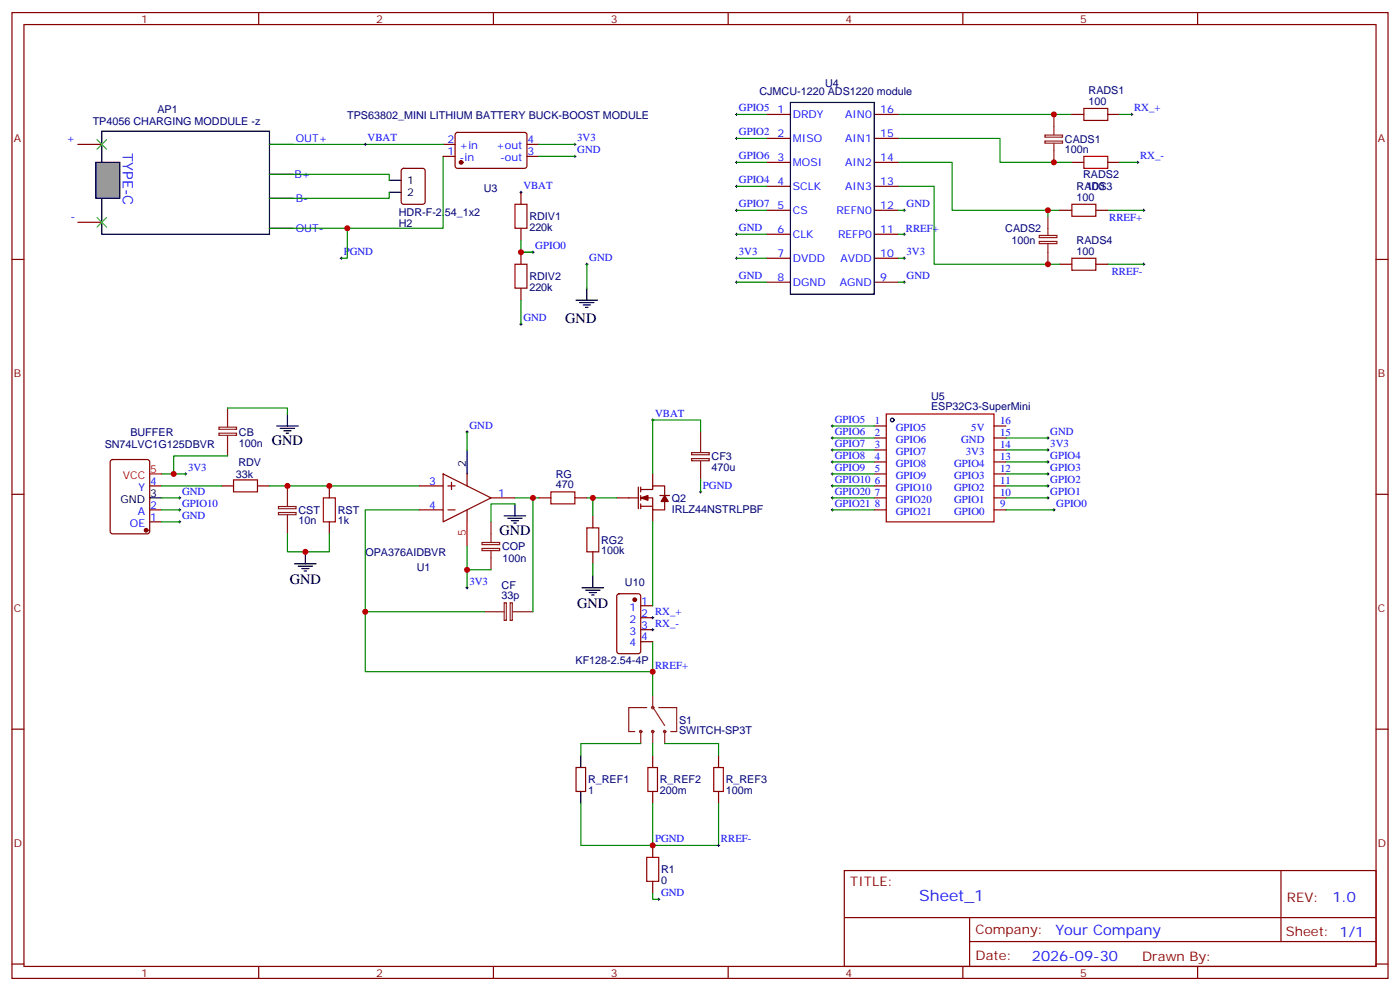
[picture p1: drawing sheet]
<svg xmlns="http://www.w3.org/2000/svg" width="412mm" height="292mm" viewBox="0 0 412 292" stroke-linecap="round" stroke-linejoin="round" font-family="sans-serif">
<g fill="none" stroke="#870000" stroke-width=".35">
<path d="M3.5 3.7h405.4v284.3h-405.4zM7.1 7.2h398.2v277.3h-398.2zM76.2 3.7v3.5M145.3 3.7v3.5M214.5 3.7v3.5M283.6 3.7v3.5M352.8 3.7v3.5M3.5 76.4h3.6M405.3 76.4h3.6M32.7 135.5l.5-.2h10.2l.6 .4 .1 20.8-.5 .6-10.4 .1-.7-.5v-20.7zM130.5 139.5l14.1 7.1-14.1 7zM137.6 139.5v3.6"/>
<path d="M192.3 139.5v3.6M3.5 145.5h3.6M44.1 150.1h3.5M44.1 143.1h3.5M44.1 153.6h3.5M65.3 143.1h3.5M75.8 143.1h3.6M97 143.1v3.5M97 153.6v3.6M123.5 150.1h7M123.5 143.1h7M131.9 150.1h2.2"/>
<path d="M131.9 143.1h2.2M133 142v2.1M137.6 150.1v3.5M144.6 146.6h7.1M158.7 146.6h3.6M169.3 146.6h3.6M174.6 151.9v3.5M181.7 146.6h6.3M188 143.4v6.4M188.7 146.6h3.6v3.5h3.5v-2.5M188.7 144.1h3.6v-1h3.5v2.8M188.7 143.4v1.4"/>
<path d="M188.7 145.9v1.4M188.7 148.3v1.5M188.7 149h3.6M192.3 150.1v3.5M194.4 145.9h2.8M405.3 145.5h3.6M174.6 162.5v3.5M181.9 175l.5-.2h5.6l.7 .4v16.5l-.4 .7h-5.9l-.7-.4v-16.5zM188.7 178.3h3.6M188.7 181.9h3.6M188.7 185.4h3.6M188.7 188.9h3.6"/>
<path d="M3.5 214.7h3.6M405.3 214.7h3.6M169.7 226h2.8v7h-2.8zM192.3 222.4v3.6M192.3 233v3.5M211.7 222.4v3.6M211.7 233v3.5M248.7 256.3h156.6v28.2h-156.6zM377.3 256.3v20.9M248.7 270.1h156.5M285.6 277.2h119.6M285.6 270.1v14.2"/>
<path d="M3.5 283.8h3.6M76.2 284.5v3.5M145.3 284.5v3.5M214.5 284.5v3.5M283.6 284.5v3.5M352.8 284.5v3.5M405.3 283.8h3.6"/>
</g>
<g fill="#870000" stroke="#870000" stroke-width=".35">
<path d="M195.8 145.9l1 1.7h-2.1z"/>
<path d="M188.7 146.6l2.2-.7v1.4z"/>
<circle cx="43" cy="156.1" r=".53"/>
<circle cx="187" cy="176.6" r=".53"/>
</g>
<g fill="none" stroke="#000" stroke-width=".35">
<path d="M30 38.6h49.4v30.4h-49.4zM137.6 132.5v7M44.1 146.6h3.5M86.8 166h6.3M87.8 166.7h4.3M88.9 167.4h2.1M89.6 168.1h.7M90 162.5v3.5M171.4 173h6.4M172.5 173.7h4.2M173.6 174.4h2.1M174.3 175.2h.7"/>
<path d="M174.6 169.5v3.5M171.1 222.4v3.6M171.1 233v3.5"/>
</g>
<path d="M44.1 139.5h3.5M137.6 153.6v7.1" fill="none" stroke="#f00" stroke-width=".35"/>
<path d="M68.8 141.3h7v3.5h-7zM95.2 146.6h3.6v7h-3.6zM162.3 144.8h7v3.5h-7zM172.9 155.4h3.5v7.1h-3.5zM190.9 226h2.8v7h-2.8zM210.3 226h2.8v7h-2.8z" fill="none" stroke="#a10000" stroke-width=".35"/>
<g fill="none" stroke="#8c2424" stroke-width=".35">
<path d="M203.7 133.2h5.2v.7h-5.2zM203.7 135h5.2v.6h-5.2zM206.4 127.2v6M206.4 135.6v5.7M82 149.1h5.2v.7h-5.2zM82 150.9h5.2v.6h-5.2zM84.7 143.1v5.9M84.7 151.5v5.7M148.5 177.4h.7v5.2h-.7zM150.3 177.4h.6v5.2h-.6zM142.9 180.1h5.6M151 180.1h6"/>
<path d="M188.7 215.4v3.5M190.5 208.3h-5.3v7.1h1.8M192.3 204.8v3.5M192.3 215.4v3.5M192.6 208.7l3.2 4.9M194 208.3h5.3v7.1h-1.7M195.8 215.4v3.5"/>
<circle cx="188.7" cy="215.4" r=".35"/>
<circle cx="192.3" cy="215.4" r=".35"/>
<circle cx="192.3" cy="208.3" r=".35"/>
<circle cx="195.8" cy="215.4" r=".35"/>
</g>
<g fill="none" stroke="#000" stroke-width=".29">
<path d="M54.3 139.5h.7M54.7 139.2v.7M137.2 127.2h.7M137.6 126.8v.7M191.9 123.6h.7M192.3 123.3v.7M52.6 146.6h.7M52.6 153.6h.7M52.6 150.1h.7M52.9 146.2v.7M52.9 149.8v.7M52.9 153.3v.7"/>
<path d="M206 144.8h.7M206.4 144.5v.7M191.9 248.9h.7M192.3 248.5v.7"/>
</g>
<g fill="none" stroke="#008700" stroke-width=".35">
<path d="M47.6 139.5h7.1M137.6 127.2v5.3M206.4 127.2v-3.6h-14.1v15.9M47.6 146.6h5.3M47.6 153.6h5.3M47.6 150.1h5.3M47.6 143.1h17.7M79.4 143.1h44.1M84.7 157.2v5.3h12.3v-5.3M123.5 150.1h-15.9v47.6h84.7v-8.8M151.7 146.6h7M157 146.6v33.5"/>
<path d="M172.9 146.6h8.8M174.6 146.6v5.3M192.3 153.6v24.7M206.4 141.3v3.5M137.6 160.7v12.3M174.6 166v3.5M107.6 180.1h35.3M192.3 197.7v7.1M188.7 218.9h-17.6v3.5M192.3 218.9v3.5M195.8 218.9h15.9v3.5M171.1 236.5v12.4h21.2v-12.4"/>
<path d="M211.7 236.5v12.4h-19.4"/>
</g>
<path d="M28.2 47.8h7.1v10.6h-7.1z" fill="#999" stroke="#000" stroke-width=".35"/>
<g fill="none" stroke="#870000" stroke-width=".35">
<path d="M134.3 39.2l.5-.2h20l.4 .7v9.4l-.7 .5-20-.1-.4-.6v-9.2zM225.8 33.7h7M257.5 33.7h7.1M315.7 33.7h3.6M326.3 33.7h3.5M22.9 42.5h7.1M79.4 42.5h7M79.4 51.3h7M79.4 58.4h7M118.4 49.8l.5-.2h5.6l.7 .4v9.4l-.4 .7h-5.9l-.7-.4v-9.4zM130.5 42.5h3.6M130.5 46h3.6"/>
<path d="M153.5 56.6v3.5M155.2 42.5h3.5M155.2 46h3.5M225.8 47.8h7M225.8 40.7h7M225.8 54.9h7M257.5 47.8h7.1M257.5 40.7h7.1M257.5 54.9h7.1M315.7 47.8h3.6M326.3 47.8h3.5M22.9 65.4h7.1"/>
<path d="M79.4 67.2h7M153.5 67.2v3.5M153.5 74.3v3.5M225.8 61.9h7M225.8 69h7M225.8 76h7M257.5 61.9h7.1M257.5 69h7.1M257.5 76h7.1M312.2 61.9h3.5M312.2 77.8h3.5M322.8 61.9h3.5"/>
<path d="M322.8 77.8h3.5M153.5 84.8v3.6M225.8 83.1h7M257.5 83.1h7.1M257.5 125.4h3.6M257.5 128.9h3.6M257.5 132.5h3.6M257.5 136h3.6M257.5 139.5h3.6M292.8 125.4h3.5M292.8 128.9h3.5M292.8 132.5h3.5"/>
<path d="M292.8 136h3.5M292.8 139.5h3.5M257.5 143.1h3.6M257.5 146.6h3.6M257.5 150.1h3.6M292.8 143.1h3.5M292.8 146.6h3.5M292.8 150.1h3.5M192.3 248.9v3.5M192.3 259.5v3.5"/>
</g>
<g fill="none" stroke="#000" stroke-width=".35">
<path d="M232.8 30.2h24.7v56.4h-24.7zM114.7 53.1h3.5M114.7 56.6h3.5M169.7 88.4h6.3M170.7 89.1h4.3M171.8 89.8h2.1M172.5 90.5h.7M172.9 84.8v3.6M81.5 125.4h6.3M82.5 126.1h4.3M83.6 126.8h2.1M84.3 127.5h.7"/>
<path d="M84.7 121.9v3.5M148.5 151.9h6.4M149.6 152.6h4.2M150.6 153.3h2.2M151.3 154h.7M151.7 148.3v3.6"/>
<circle cx="262.8" cy="123.6" r=".53"/>
</g>
<g fill="none" stroke="#008700" stroke-width=".35">
<path d="M217 33.7h8.8M264.6 33.7h51.1M329.8 33.7h3.6M79.4 51.3h35.3v1.8M79.4 42.5h51.1M114.7 56.6v1.8h-35.3M130.5 46v21.2h-51.1M158.7 42.5h10.6M158.7 46h10.6M217 47.8h8.8M217 54.9h8.8M217 40.7h8.8"/>
<path d="M264.6 54.9h10.6v22.9h37M264.6 40.7h30v7.1h21.1M264.6 47.8h15.9v14.1h31.7M329.8 47.8h5.3M102.3 67.2v8.8h-1.8M153.5 70.7v3.6h3.5h-3.5M172.9 77.8v7M217 61.9h8.8M217 69h8.8M217 76h8.8M264.6 61.9h1.7M264.6 69h1.7"/>
<path d="M264.6 76h1.7M308.7 61.9v1.8M326.3 61.9h10.6M326.3 77.8h10.6M153.5 88.4v7M217 83.1h8.8M264.6 83.1h1.7M67 134.2h-15.8v5.3M67 120.1h17.7v1.8M245.2 132.5h12.3M245.2 128.9h12.3M245.2 139.5h12.3"/>
<path d="M245.2 136h12.3M245.2 125.4h12.3M296.3 132.5h12.4M296.3 128.9h12.4M296.3 139.5h12.4M296.3 136h12.4M151.7 148.3h-7.1v5.3M245.2 143.1h12.3M245.2 146.6h12.3M245.2 150.1h12.3M296.3 143.1h12.4M296.3 146.6h12.4"/>
<path d="M296.3 150.1h14.1M137.6 167.7h7M192.3 263v1.8h1.7"/>
</g>
<g fill="none" stroke="#000" stroke-width=".29">
<path d="M216.6 33.7h.7M217 33.3v.7M333 33.7h.7M333.4 33.3v.7M107.2 42.5h.7M107.6 42.2v.7M153.1 56.6h.7M153.5 56.3v.7M169 46h.7M169 42.5h.7M169.3 42.2v.7M169.3 45.7v.7"/>
<path d="M216.6 54.9h.7M216.6 47.8h.7M216.6 40.7h.7M217 40.4v.7M217 47.4v.8M217 54.5v.7M334.8 47.8h.7M335.1 47.4v.8M100.2 76h.7M100.5 75.7v.7M156.6 74.3h.7M157 73.9v.7"/>
<path d="M172.5 77.8h.7M172.9 77.4v.7M216.6 61.9h.7M216.6 76h.7M216.6 69h.7M217 61.6v.7M217 68.6v.7M217 75.7v.7M266 61.9h.7M266 76h.7M266 69h.7M266.3 61.6v.7"/>
<path d="M266.3 68.6v.7M266.3 75.7v.7M336.5 77.8h.8M336.5 61.9h.8M336.9 61.6v.7M336.9 77.4v.7M153.1 95.4h.7M153.5 95.1v.7M216.6 83.1h.7M217 82.7v.7M266 83.1h.7M266.3 82.7v.7"/>
<path d="M244.8 132.5h.7M244.8 128.9h.7M244.8 139.5h.7M244.8 136h.7M244.8 125.4h.7M245.2 125.1v.7M245.2 128.6v.7M245.2 132.1v.7M245.2 135.6v.7M245.2 139.2v.7M308.3 132.5h.7M308.3 128.9h.7"/>
<path d="M308.3 139.5h.7M308.3 136h.7M308.7 128.6v.7M308.7 132.1v.7M308.7 135.6v.7M308.7 139.2v.7M244.8 143.1h.7M244.8 146.6h.7M244.8 150.1h.7M245.2 142.7v.7M245.2 146.2v.7M245.2 149.8v.7"/>
<path d="M308.3 143.1h.7M308.3 146.6h.7M308.7 142.7v.7M308.7 146.2v.7M310.1 150.1h.7M310.4 149.8v.7M137.2 173h.7M137.6 172.7v.7M191.9 181.9h.7M191.9 185.4h.7M191.9 197.7h.7M192.3 181.5v.7"/>
<path d="M192.3 185v.7M192.3 197.4v.7M211.3 248.9h.7M211.7 248.5v.7M193.7 264.8h.7M194 264.4v.7"/>
</g>
<g fill="none" stroke="#8c2424" stroke-width=".35">
<path d="M307.8 39.8h5.2v.6h-5.2zM310.4 33.7v6M307.8 41.5h5.2v.7h-5.2zM310.4 42.2v5.6M306.1 71.1h5.2v.6h-5.2zM306.1 69.3h5.2v.7h-5.2zM308.7 63.7v5.6M308.7 71.8v6M64.5 127.5h5.2v.7h-5.2zM64.5 125.8h5.2v.6h-5.2zM67 120.1v5.7M67 128.2v6"/>
<path d="M142 159.7h5.2v.6h-5.2zM144.6 153.6v6M142 161.5h5.2v.6h-5.2zM144.6 162.1v5.6"/>
</g>
<path d="M319.3 31.9h7v3.6h-7zM319.3 46h7v3.6h-7zM151.7 60.1h3.5v7.1h-3.5zM151.7 77.8h3.5v7h-3.5zM315.7 60.1h7.1v3.6h-7.1zM315.7 76h7.1v3.6h-7.1zM261.1 121.9h31.7v31.7h-31.7zM190.5 252.4h3.5v7.1h-3.5z" fill="none" stroke="#a10000" stroke-width=".35"/>
<circle cx="135.8" cy="47.8" r=".53" fill="#870000" stroke="#870000" stroke-width=".35"/>
<path d="M28.6 41.1l2.8 2.8M31.4 41.1l-2.8 2.8M28.6 64l2.8 2.9M31.4 64l-2.8 2.9" fill="none" stroke="#3c3" stroke-width=".35"/>
<g fill="#c00">
<circle cx="157" cy="146.6" r=".88"/>
<circle cx="174.6" cy="146.6" r=".88"/>
<circle cx="192.3" cy="197.7" r=".88"/>
<circle cx="107.6" cy="180.1" r=".88"/>
<circle cx="97" cy="143.1" r=".88"/>
<circle cx="84.7" cy="143.1" r=".88"/>
<circle cx="90" cy="162.5" r=".88"/>
<circle cx="192.3" cy="248.9" r=".88"/>
<circle cx="310.4" cy="33.7" r=".88"/>
<circle cx="310.4" cy="47.8" r=".88"/>
<circle cx="308.7" cy="77.8" r=".88"/>
<circle cx="102.3" cy="67.2" r=".88"/>
<circle cx="137.6" cy="167.7" r=".88"/>
<circle cx="51.2" cy="139.5" r=".88"/>
<circle cx="153.5" cy="74.3" r=".88"/>
<circle cx="308.7" cy="61.9" r=".88"/>
</g>
<text font-size="4.6" fill="#00f" x="270.8" y="265.3">Sheet_1</text>
<g font-size="4.2" fill="#00f">
<text x="36.2" y="45.1" transform="rotate(90 36.2 45.1)">TYPE-C</text>
<text x="392.5" y="265.6">1.0</text>
<text x="310.9" y="275.1">Your Company</text>
<text x="304" y="282.9">2026-09-30</text>
</g>
<g font-size="4.2">
<text x="166.5" y="95.1">GND</text>
<text x="80.1" y="131.1">GND</text>
<text x="147.1" y="157.5">GND</text>
<text x="85.4" y="172">GND</text>
<text x="170" y="179">GND</text>
</g>
<g font-size="3.9" fill="#800">
<text x="250.5" y="260.9">TITLE:</text>
<text x="379.1" y="265.6">REV:</text>
<text x="287.4" y="275.1">Company:</text>
<text x="378.7" y="275.7">Sheet: 1/1</text>
<text x="287.4" y="282.8">Date:</text>
<text x="336.4" y="282.8">Drawn By:</text>
</g>
<g font-size="3.2" fill="#800">
<text x="41.6" y="6.7">1</text>
<text x="110.8" y="6.7">2</text>
<text x="179.9" y="6.7">3</text>
<text x="249.1" y="6.7">4</text>
<text x="318.2" y="6.7">5</text>
<text x="4.1" y="41.8">A</text>
<text x="405.9" y="41.8">A</text>
<text x="4.1" y="110.9">B</text>
<text x="405.9" y="110.9">B</text>
<text x="4.1" y="180.1">C</text>
<text x="405.9" y="180.1">C</text>
<text x="4.1" y="249.2">D</text>
<text x="405.9" y="249.2">D</text>
<text x="41.6" y="287.5">1</text>
<text x="110.8" y="287.5">2</text>
<text x="179.9" y="287.5">3</text>
<text x="249.1" y="287.5">4</text>
<text x="318.2" y="287.5">5</text>
</g>
<g font-size="3.2" fill="#000080">
<text x="223.7" y="27.8">CJMCU-1220 ADS1220 module</text>
<text x="243" y="25.7">U4</text>
<text x="320.7" y="27.6">RADS1</text>
<text x="46.4" y="33.1">AP1</text>
<text x="102.3" y="34.9">TPS63802_MINI LITHIUM BATTERY BUCK-BOOST MODULE</text>
<text x="320.7" y="30.9">100</text>
<text x="27.3" y="36.7">TP4056 CHARGING MODDULE -z</text>
<text x="313.7" y="45">100n</text>
<text x="313.7" y="42">CADS1</text>
<text x="319.1" y="52.5">RADS2</text>
<text x="142.5" y="56.5">U3</text>
<text x="317.1" y="59.1">100</text>
<text x="317.1" y="55.9">RADS3</text>
<text x="320" y="56.1">100</text>
<text x="117.5" y="63.7">HDR-F-2.54_1x2</text>
<text x="155.9" y="64.9">RDIV1</text>
<text x="117.5" y="66.9">H2</text>
<text x="155.9" y="68">220k</text>
<text x="296.1" y="68.4">CADS2</text>
<text x="298" y="71.9">100n</text>
<text x="317.1" y="71.7">RADS4</text>
<text x="317.1" y="75">100</text>
<text x="155.9" y="82.5">RDIV2</text>
<text x="155.9" y="85.6">220k</text>
<text x="274.2" y="117.8">U5</text>
<text x="274.2" y="120.8">ESP32C3-SuperMini</text>
<text x="30.8" y="132">SN74LVC1G125DBVR</text>
<text x="38.4" y="128.4">BUFFER</text>
<text x="70.4" y="131.5">100n</text>
<text x="70.4" y="128.4">CB</text>
<text x="70.2" y="137.2">RDV</text>
<text x="209.6" y="135.5">CF3</text>
<text x="69.5" y="140.8">33k</text>
<text x="163.7" y="143.8">470</text>
<text x="163.7" y="140.7">RG</text>
<text x="209.6" y="138.5">470u</text>
<text x="197.9" y="147.7">Q2</text>
<text x="87.9" y="154.4">10n</text>
<text x="87.9" y="151.4">CST</text>
<text x="99.5" y="154.4">1k</text>
<text x="99.5" y="151.3">RST</text>
<text x="197.9" y="150.9">IRLZ44NSTRLPBF</text>
<text x="147.9" y="162">COP</text>
<text x="177.1" y="160.2">RG2</text>
<text x="107.6" y="163.7">OPA376AIDBVR</text>
<text x="148" y="165.4">100n</text>
<text x="177.1" y="163.2">100k</text>
<text x="122.8" y="168.1">U1</text>
<text x="147.8" y="173.4">CF</text>
<text x="184.1" y="172.5">U10</text>
<text x="147.8" y="176.4">33p</text>
<text x="169.5" y="195.4">KF128-2.54-4P</text>
<text x="200" y="213.1">S1</text>
<text x="200" y="216.1">SWITCH-SP3T</text>
<text x="173.2" y="233.8">1</text>
<text x="173.2" y="230.6">R_REF1</text>
<text x="194.4" y="233.8">200m</text>
<text x="194.4" y="230.6">R_REF2</text>
<text x="213.8" y="233.8">100m</text>
<text x="213.8" y="230.6">R_REF3</text>
<text x="194.7" y="257.2">R1</text>
<text x="194.7" y="260.2">0</text>
</g>
<g font-size="3.2" fill="#00f">
<text x="217.7" y="32.8">GPIO5</text>
<text x="229.1" y="33.3">1</text>
<text x="233.5" y="34.7">DRDY</text>
<text x="248.9" y="34.7">AIN0</text>
<text x="259.3" y="33.3">16</text>
<text x="334.1" y="32.8">RX_+</text>
<text x="19.6" y="41.8">+</text>
<text x="87.1" y="41.8">OUT+</text>
<text x="108.3" y="41.6">VBAT</text>
<text x="170" y="41.6">3V3</text>
<text x="217.7" y="39.9">GPIO2</text>
<text x="229.1" y="40.4">2</text>
<text x="233.5" y="41.8">MISO</text>
<text x="248.9" y="41.8">AIN1</text>
<text x="259.3" y="40.4">15</text>
<text x="131.9" y="45.7">1</text>
<text x="131.9" y="42.2">2</text>
<text x="135.4" y="47.4">-in</text>
<text x="135.4" y="43.9">+in</text>
<text x="146.1" y="43.9">+out</text>
<text x="147.3" y="47.4">-out</text>
<text x="155.4" y="42.2">4</text>
<text x="155.4" y="45.7">3</text>
<text x="170" y="45.2">GND</text>
<text x="217.7" y="46.9">GPIO6</text>
<text x="229.1" y="47.4">3</text>
<text x="259.3" y="47.4">14</text>
<text x="335.8" y="46.9">RX_-</text>
<text x="86.8" y="52.4">B+</text>
<text x="217.7" y="54">GPIO4</text>
<text x="233.5" y="48.9">MOSI</text>
<text x="248.9" y="48.9">AIN2</text>
<text x="87.1" y="59.4">B-</text>
<text x="154.2" y="55.7">VBAT</text>
<text x="229.1" y="54.5">4</text>
<text x="233.5" y="55.9">SCLK</text>
<text x="248.9" y="55.9">AIN3</text>
<text x="259.3" y="54.5">13</text>
<text x="20.8" y="64.7">-</text>
<text x="217.7" y="61">GPIO7</text>
<text x="229.1" y="61.6">5</text>
<text x="233.5" y="63">CS</text>
<text x="246.4" y="63">REFN0</text>
<text x="259.3" y="61.6">12</text>
<text x="267.1" y="61">GND</text>
<text x="326.7" y="65">RREF+</text>
<text x="87.1" y="68.3">OUT-</text>
<text x="217.7" y="68.1">GND</text>
<text x="229.1" y="68.6">6</text>
<text x="233.5" y="70">CLK</text>
<text x="246.9" y="70">REFP0</text>
<text x="259.3" y="68.6">11</text>
<text x="266.9" y="68.3">RREF+</text>
<text x="101.2" y="75.1">PGND</text>
<text x="157.7" y="73.4">GPIO0</text>
<text x="173.6" y="76.9">GND</text>
<text x="217.7" y="75.1">3V3</text>
<text x="229.1" y="75.7">7</text>
<text x="233.5" y="77.1">DVDD</text>
<text x="247.6" y="77.1">AVDD</text>
<text x="259.3" y="75.7">10</text>
<text x="267.1" y="75.1">3V3</text>
<text x="217.7" y="82.2">GND</text>
<text x="229.1" y="82.7">8</text>
<text x="259.3" y="82.7">9</text>
<text x="267.1" y="82.2">GND</text>
<text x="327.5" y="80.9">RREF-</text>
<text x="233.5" y="84.1">DGND</text>
<text x="247.4" y="84.1">AGND</text>
<text x="154.2" y="94.5">GND</text>
<text x="193" y="122.8">VBAT</text>
<text x="245.9" y="124.5">GPIO5</text>
<text x="257.7" y="124.7">1</text>
<text x="294.6" y="124.7">16</text>
<text x="138.3" y="126.3">GND</text>
<text x="245.9" y="128.1">GPIO6</text>
<text x="245.9" y="131.6">GPIO7</text>
<text x="257.7" y="128.2">2</text>
<text x="257.7" y="131.8">3</text>
<text x="263.9" y="127">GPIO5</text>
<text x="263.9" y="130.5">GPIO6</text>
<text x="283.1" y="130.5">GND</text>
<text x="286.1" y="127">5V</text>
<text x="294.6" y="131.8">14</text>
<text x="294.6" y="128.2">15</text>
<text x="309.4" y="131.6">3V3</text>
<text x="309.4" y="128.1">GND</text>
<text x="245.9" y="135.1">GPIO8</text>
<text x="257.7" y="135.3">4</text>
<text x="263.9" y="134.1">GPIO7</text>
<text x="263.9" y="137.6">GPIO8</text>
<text x="281" y="137.6">GPIO4</text>
<text x="284.5" y="134.1">3V3</text>
<text x="294.6" y="135.3">13</text>
<text x="309.4" y="135.1">GPIO4</text>
<text x="44.3" y="142.7">4</text>
<text x="55.4" y="138.6">3V3</text>
<text x="126.4" y="142.7">3</text>
<text x="207.1" y="143.9">PGND</text>
<text x="245.9" y="138.6">GPIO9</text>
<text x="245.9" y="142.2">GPIO10</text>
<text x="257.7" y="138.8">5</text>
<text x="257.7" y="142.3">6</text>
<text x="263.9" y="141.1">GPIO9</text>
<text x="281" y="141.1">GPIO3</text>
<text x="294.6" y="142.3">11</text>
<text x="294.6" y="138.8">12</text>
<text x="309.4" y="138.6">GPIO3</text>
<text x="309.4" y="142.2">GPIO2</text>
<text x="40.8" y="144.5">Y</text>
<text x="44.3" y="149.8">2</text>
<text x="53.6" y="145.7">GND</text>
<text x="53.6" y="149.2">GPIO10</text>
<text x="126.4" y="149.8">4</text>
<text x="146.8" y="146.2">1</text>
<text x="245.9" y="145.7">GPIO20</text>
<text x="245.9" y="149.2">GPIO21</text>
<text x="257.7" y="145.9">7</text>
<text x="257.7" y="149.4">8</text>
<text x="263.9" y="144.6">GPIO10</text>
<text x="263.9" y="148.2">GPIO20</text>
<text x="281" y="148.2">GPIO1</text>
<text x="281" y="144.6">GPIO2</text>
<text x="294.6" y="149.4">9</text>
<text x="294.6" y="145.9">10</text>
<text x="309.4" y="145.7">GPIO1</text>
<text x="311.1" y="149.2">GPIO0</text>
<text x="38.3" y="155">OE</text>
<text x="40.6" y="151.5">A</text>
<text x="44.3" y="153.3">1</text>
<text x="53.6" y="152.8">GND</text>
<text x="263.9" y="151.7">GPIO21</text>
<text x="281" y="151.7">GPIO0</text>
<text x="138.3" y="172.2">3V3</text>
<text x="185.4" y="179.7">1</text>
<text x="188.9" y="178">1</text>
<text x="185.4" y="183.3">2</text>
<text x="188.9" y="181.5">2 RX_+</text>
<text x="188.9" y="185">3 RX_-</text>
<text x="185.4" y="186.8">3</text>
<text x="185.4" y="190.3">4</text>
<text x="188.9" y="188.6">4</text>
<text x="193" y="196.8">RREF+</text>
<text x="193" y="248">PGND</text>
<text x="212.4" y="248">RREF-</text>
<text x="194.7" y="263.9">GND</text>
</g>
<g font-size="3.2">
<text x="119.9" y="54.2">1</text>
<text x="119.9" y="57.7">2</text>
<text x="137.2" y="137.4" transform="rotate(-90 137.2 137.4)">2</text>
<text x="35.5" y="148">GND</text>
<text x="44.3" y="146.2">3</text>
</g>
<g font-size="3.2" fill="#f00">
<text x="36.2" y="140.9">VCC</text>
<text x="44.3" y="139.2">5</text>
<text x="137.2" y="157.8" transform="rotate(-90 137.2 157.8)">5</text>
</g>
</svg>
